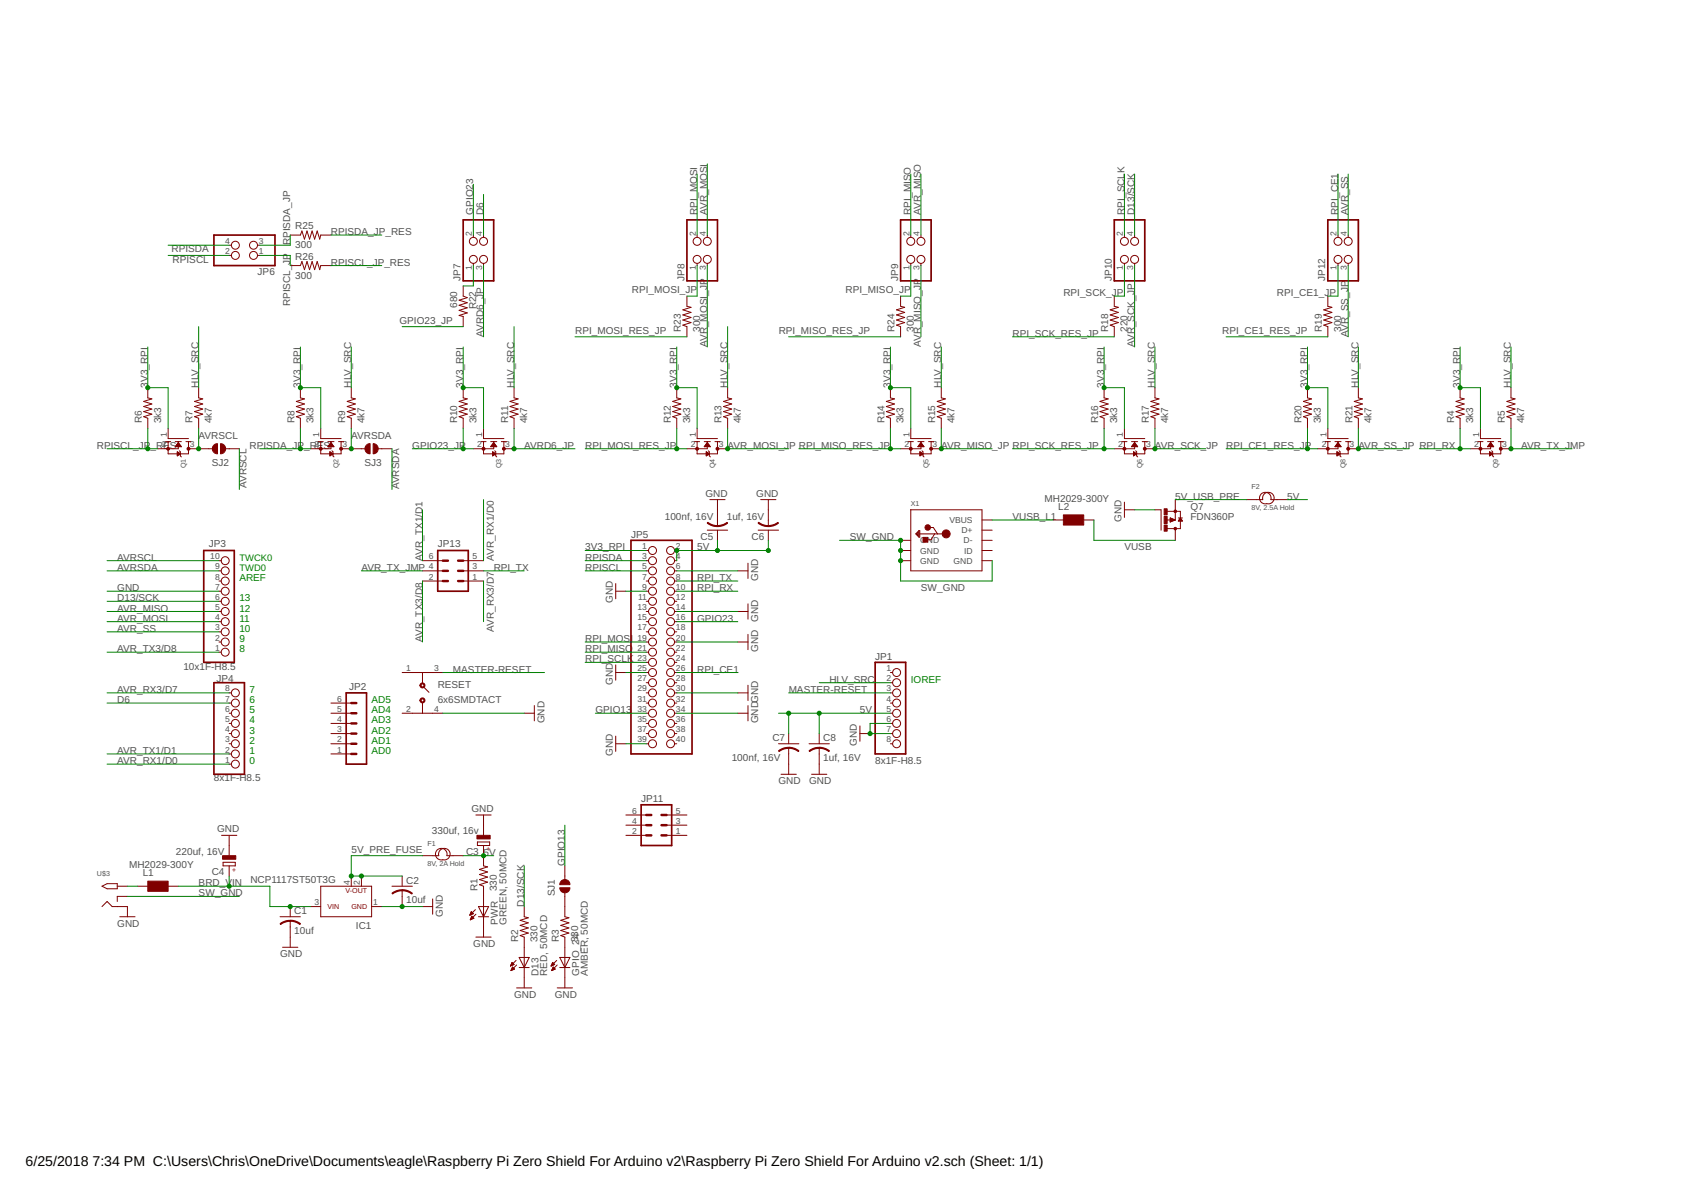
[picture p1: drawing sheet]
<svg xmlns="http://www.w3.org/2000/svg" width="420mm" height="297mm" viewBox="0 0 420 297" stroke-linecap="round" stroke-linejoin="round" font-family="sans-serif">
<g fill="none" stroke="#800000" stroke-width=".42">
<path d="M53.4 58.7h15.2v7.6h-15.2zM115.6 54.9h7.7v15.2h-7.7zM171.5 54.9h7.6v15.2h-7.6zM224.8 54.9h7.7v15.2h-7.7zM278.2 54.9h7.6v15.2h-7.6zM331.5 54.9h7.6v15.2h-7.6zM50.9 137.4h7.6v27.9h-7.6zM109.3 137.4h7.6v10.2h-7.6zM157.5 134.9h15.3v53.3h-15.3zM53.4 170.4h7.6v22.9h-7.6zM86.4 173h5.1v17.7h-5.1zM218.5 165.3h7.6v22.9h-7.6z"/>
<path d="M160.1 200.9h7.6v10.2h-7.6z"/>
</g>
<g fill="none" stroke="#800000" stroke-width=".25">
<path d="M72.5 58.7h2.5l.4-1 .6 2 .6-2 .7 2 .6-2 .6 2 .7-2 .6 2 .3-1h2.5M118.2 58.7v.5M120.7 58.7v.5M174 58.7v.5M176.6 58.7v.5M227.4 58.7v.5M229.9 58.7v.5M280.7 58.7v.5M283.3 58.7v.5M334 58.7v.5M336.6 58.7v.5M57.2 63.8h.6"/>
<path d="M57.2 61.2h.6M64.3 63.8h.5M64.3 61.2h.5M72.5 66.3h2.5l.4-1 .6 2 .6-2 .7 2 .6-2 .6 2 .7-2 .6 2 .3-1h2.5M115.6 71.4v2.5l1 .4-2 .6 2 .7-2 .6 2 .6-2 .7 2 .6-2 .6 1 .3v2.5M118.2 65.7v.6M120.7 65.7v.6M171.5 73.9v2.6l1 .2-2 .6 2 .7-2 .6 2 .6-2 .7 2 .6-2 .7 1 .3v2.6M174 65.7v.6M176.6 65.7v.6M224.8 73.9v2.6l1 .2-2 .6 2 .7-2 .6 2 .6-2 .7 2 .6-2 .7 1 .3v2.6M227.4 65.7v.6"/>
<path d="M229.9 65.7v.6M278.2 73.9v2.6l1 .2-2 .6 2 .7-2 .6 2 .6-2 .7 2 .6-2 .7 1 .3v2.6M280.7 65.7v.6M283.3 65.7v.6M331.5 73.9v2.6l1 .2-2 .6 2 .7-2 .6 2 .6-2 .7 2 .6-2 .7 1 .3v2.6M334 65.7v.6M336.6 65.7v.6M36.9 96.8v2.5l1 .3-2 .6 2 .6-2 .7 2 .6-2 .6 2 .7-2 .6 1 .4v2.5M49.6 96.8v2.5l1 .3-2 .6 2 .6-2 .7 2 .6-2 .6 2 .7-2 .6 1 .4v2.5M75 96.8v2.5l1 .3-2 .6 2 .6-2 .7 2 .6-2 .6 2 .7-2 .6 1 .4v2.5M87.7 96.8v2.5l1 .3-2 .6 2 .6-2 .7 2 .6-2 .6 2 .7-2 .6 1 .4v2.5M115.6 96.8v2.5l1 .3-2 .6 2 .6-2 .7 2 .6-2 .6 2 .7-2 .6 1 .4v2.5"/>
<path d="M128.3 96.8v2.5l1 .3-2 .6 2 .6-2 .7 2 .6-2 .6 2 .7-2 .6 1 .4v2.5M169 96.8v2.5l1 .3-2.1 .6 2.1 .6-2.1 .7 2.1 .6-2.1 .6 2.1 .7-2.1 .6 1.1 .4v2.5M181.7 96.8v2.5l1 .3-2.1 .6 2.1 .6-2.1 .7 2.1 .6-2.1 .6 2.1 .7-2.1 .6 1.1 .4v2.5M222.3 96.8v2.5l1 .3-2 .6 2 .6-2 .7 2 .6-2 .6 2 .7-2 .6 1 .4v2.5M235 96.8v2.5l1 .3-2 .6 2 .6-2 .7 2 .6-2 .6 2 .7-2 .6 1 .4v2.5M275.6 96.8v2.5l1 .3-2 .6 2 .6-2 .7 2 .6-2 .6 2 .7-2 .6 1 .4v2.5M288.3 96.8v2.5l1 .3-2 .6 2 .6-2 .7 2 .6-2 .6 2 .7-2 .6 1 .4v2.5M326.4 96.8v2.5l1 .3-2 .6 2 .6-2 .7 2 .6-2 .6 2 .7-2 .6 1 .4v2.5M339.1 96.8v2.5l1 .3-2 .6 2 .6-2 .7 2 .6-2 .6 2 .7-2 .6 1 .4v2.5M364.5 96.8v2.5l1 .3-2 .6 2 .6-2 .7 2 .6-2 .6 2 .7-2 .6 1 .4v2.5M377.2 96.8v2.5l1 .3-2 .6 2 .6-2 .7 2 .6-2 .6 2 .7-2 .6 1 .4v2.5M41.3 110.2h1.3"/>
<path d="M42 106.9v2.6h5.1M42 110.2v3.1h5.1v-3.1M43.8 110.2h1.5M43.8 111.5h1.5M43.9 111.3h1.2M44 111.2h1.1M44 111.1h1M44.2 111h.7M44.2 110.8h.6M44.3 112.8l.7 .5-.7 .5M44.3 112.8v1M44.3 113.7h.1"/>
<path d="M44.3 113.6h.2M44.3 113.5h.4M44.3 113.4h.6M44.3 113.2h.5M44.3 113h.3M44.3 112.9h.2M44.3 112.8h.1M44.3 110.7h.4M44.4 110.6h.2M44.5 110.2v1.8h-5.1M44.5 110.5l.8 1h-1.5zM44.5 110.5h.1"/>
<path d="M44.8 112.5l.2 .3v1l.3 .2M46.4 110.2h1.3M47.1 112h5.9M56.3 112h3.5M79.4 110.2h1.3M80.1 106.9v2.6h5.1M80.1 110.2v3.1h5.1v-3.1M81.9 110.2h1.5M81.9 111.5h1.4M82 111.3h1.2M82.1 111.2h1.1M82.1 111.1h1"/>
<path d="M82.2 111h.8M82.3 110.8h.6M82.4 113.7h.1M82.4 113.6h.2M82.4 113.5h.4M82.4 113.4h.6M82.4 113.2h.5M82.4 113h.3M82.4 112.9h.1M82.4 112.8h.1M82.4 112.8l.7 .5-.7 .5M82.4 112.8v1"/>
<path d="M82.4 110.7h.4M82.5 110.6h.2M82.6 110.5h.1M82.6 110.2v1.8h-5.1M82.6 110.5l.8 1h-1.5zM82.9 112.5l.2 .3v1l.3 .2M84.5 110.2h1.3M85.2 112h5.9M94.4 112h3.5M120.1 110.2h1.2M120.7 106.9v2.6h5.1M120.7 110.2v3.1h5.1v-3.1"/>
<path d="M122.5 110.2h1.5M122.5 111.5h1.5M122.6 111.3h1.3M122.7 111.2h1.1M122.8 111.1h.9M122.9 111h.7M123 110.8h.5M123 113.7h.1M123 113.6h.2M123 113.5h.4M123 113.4h.6M123 113.2h.5"/>
<path d="M123 113h.4M123 112.9h.2M123 112.8h.1M123 112.8l.8 .5-.8 .5M123 112.8v1M123.1 110.7h.3M123.1 110.6h.2M123.2 110.5h.1M123.3 110.2v1.8h-5.1M123.3 110.5l.7 1h-1.5zM123.5 112.5l.3 .3v1l.2 .2M125.2 110.2h1.2"/>
<path d="M125.8 112h2.5M173.4 110.2h1.3M174 106.9v2.6h5.1M174 110.2v3.1h5.1v-3.1M175.8 110.2h1.5M175.9 111.5h1.4M175.9 111.3h1.3M176 111.2h1.1M176.1 111.1h.9M176.2 111h.8M176.3 110.8h.5M176.3 113.7h.1"/>
<path d="M176.3 113.6h.3M176.3 113.5h.4M176.3 113.4h.6M176.3 113.2h.6M176.3 113h.4M176.3 112.9h.2M176.3 112.8h.1M176.3 112.8l.8 .5-.8 .5M176.3 112.8v1M176.4 110.7h.4M176.5 110.6h.2M176.6 110.2v1.8h-5.1"/>
<path d="M176.6 110.5l.7 1h-1.5zM176.6 110.5h.1M176.8 112.5l.3 .3v1l.2 .2M178.5 110.2h1.2M179.1 112h2.6M226.7 110.2h1.3M227.4 106.9v2.6h5.1M227.4 110.2v3.1h5.1v-3.1M229.2 110.2h1.5M229.2 111.5h1.4M229.3 111.3h1.2M229.4 111.2h1.1"/>
<path d="M229.4 111.1h1M229.5 111h.8M229.6 110.8h.6M229.7 113.7h.1M229.7 113.6h.2M229.7 113.5h.4M229.7 113.4h.6M229.7 113.2h.5M229.7 113h.3M229.7 112.9h.2M229.7 112.8h.1M229.7 112.8l.7 .5-.7 .5"/>
<path d="M229.7 112.8v1M229.7 110.7h.4M229.8 110.6h.2M229.9 110.2v1.8h-5.1M229.9 110.5l.8 1h-1.5zM229.9 110.5h.1M230.2 112.5l.2 .3v1l.3 .2M231.8 110.2h1.3M232.5 112h2.5M280.1 110.2h1.2M280.7 106.9v2.6h5.1M280.7 110.2v3.1h5.1v-3.1"/>
<path d="M282.5 110.2h1.5M282.5 111.5h1.5M282.6 111.3h1.3M282.7 111.2h1.1M282.8 111.1h.9M282.9 111h.7M283 110.8h.5M283 113.7h.1M283 113.6h.2M283 113.5h.4M283 113.4h.6M283 113.2h.5"/>
<path d="M283 113h.4M283 112.9h.2M283 112.8h.1M283 112.8l.8 .5-.8 .5M283 112.8v1M283.1 110.7h.3M283.1 110.6h.2M283.2 110.5h.1M283.3 110.2v1.8h-5.1M283.3 110.5l.7 1h-1.5zM283.5 112.5l.3 .3v1l.2 .2M285.2 110.2h1.2"/>
<path d="M285.8 112h2.5M330.9 110.2h1.2M331.5 106.9v2.6h5.1M331.5 110.2v3.1h5.1v-3.1M333.3 110.2h1.5M333.3 111.5h1.5M333.4 111.3h1.3M333.5 111.2h1.1M333.6 111.1h.9M333.7 111h.7M333.8 110.8h.5M333.8 113.7h.1"/>
<path d="M333.8 113.6h.2M333.8 113.5h.4M333.8 113.4h.6M333.8 113.2h.5M333.8 113h.4M333.8 112.9h.2M333.8 112.8h.1M333.8 112.8l.7 .5-.7 .5M333.8 112.8v1M333.8 110.7h.4M333.9 110.6h.2M334 110.2v1.8h-5"/>
<path d="M334 110.5l.8 1h-1.5zM334 110.5h.1M334.3 112.5l.2 .3v1l.3 .2M335.9 110.2h1.3M336.6 112h2.5M369 110.2h1.2M369.6 106.9v2.6h5.1M369.6 110.2v3.1h5.1v-3.1M371.4 110.2h1.5M371.4 111.5h1.5M371.5 111.3h1.3M371.6 111.2h1.1"/>
<path d="M371.7 111.1h.9M371.8 111h.7M371.9 110.8h.5M371.9 113.7h.1M371.9 113.6h.2M371.9 113.5h.4M371.9 113.4h.6M371.9 113.2h.5M371.9 113h.4M371.9 112.9h.2M371.9 112.8h.1M371.9 112.8l.7 .5-.7 .5"/>
<path d="M371.9 112.8v1M371.9 110.7h.4M372 110.6h.2M372.1 110.2v1.8h-5M372.1 110.5l.8 1h-1.5zM372.1 110.5h.1M372.4 112.5l.2 .3v1l.3 .2M374 110.2h1.3M374.7 112h2.5M54.7 140h.5M105.5 140h5.1M115.6 140h5.1"/>
<path d="M161.3 140h.6M161.3 137.4h.6M168.4 140h.6M168.4 137.4h.6M176.6 132.3h5.1M177.2 124.7h3.8M179.1 124.7v6.6M179.1 132.3v2.6M189.3 132.3h5.1M189.9 124.7h3.8M191.8 124.7v6.6M191.8 132.3v2.6"/>
<path d="M224.8 140h2.6M224.8 137.4h2.6M224.8 134.9h2.6M227.3 127.3h17.9v15.2h-17.8v-15.2M228.8 133.3l.4-.4v.8l-.2-.4M229.4 132.5h.2v1.6h-.2l-.8-.8zM229.4 132.5v1.4M229.6 133.3h6.6M232 131.7h1l1.1 1.6M233.3 133.3l-.8 1.4h-1.2M245.2 140h2.5M245.2 137.4h2.5"/>
<path d="M245.2 132.3h2.5M245.2 134.9h2.5M245.2 129.8h2.5M262.9 129.8h2.6M270.6 129.8h2.5M280.7 127.3h2.6M280.7 125.3v3.9M288.3 127.3h1.6v5M291.3 129.8h2.1M291.4 127.6h3.3v1.7M292.1 129.3l1.3 .5-1.3 .5zM292.1 130.3h.1"/>
<path d="M292.1 130.2h.4M292.1 130h.7M292.1 129.9h1M292.1 129.7h1M292.1 129.6h.7M292.1 129.4h.4M292.1 129.3h.1M293.4 124.7v5.1M293.4 132v2.9M294.2 129.3h1M294.2 129.9h.9M294.3 129.8h.7"/>
<path d="M294.4 129.7h.5M294.5 129.6h.4M294.6 129.4h.2M294.6 129.3h.1M294.7 129.9v2.1h-3.3M294.7 129.3l.5 .7h-1zM311.2 124.7h4a1.46 1.46 0 0 1 1.3-1.8 1.46 1.46 0 0 1 1.6 1.6 1.46 1.46 0 0 1-1.8 1.2 1.45 1.45 0 0 1-1.9-1.2 1.45 1.45 0 0 1 1.6-1.6 1.45 1.45 0 0 1 1.3 1.8h4M54.7 157.7h.5M54.7 155.2h.5M54.7 152.6h.5M54.7 150.1h.5M54.7 147.6h.5"/>
<path d="M54.7 145h.5M54.7 142.5h.5M105.5 145h5.1M105.5 142.5h5.1M115.6 145h5.1M115.6 142.5h5.1M153.7 147.6h2.6M153.7 145.7v3.8M161.3 157.7h.6M161.3 155.2h.6M161.3 152.6h.6M161.3 150.1h.6"/>
<path d="M161.3 147.6h.6M161.3 145h.6M161.3 142.5h.6M168.4 157.7h.6M168.4 155.2h.6M168.4 152.6h.6M168.4 150.1h.6M168.4 147.6h.6M168.4 145h.6M168.4 142.5h.6M184.2 152.6h2.5M184.2 142.5h2.5"/>
<path d="M186.7 140.6v3.8M186.7 150.7v3.8M186.7 158.3v3.9M54.7 162.8h.5M54.7 160.3h.5M57.2 178h.6M57.2 175.5h.6M57.2 173h.6M82.6 178h5.1M82.6 175.5h5.1M100.4 178h10.2M100.4 167.9h10.2"/>
<path d="M105.5 167.9v2.5M105.5 175.5v2.5M105.8 171.6l1.3 1.2M130.9 178h2.5M133.4 176.1v3.8M153.7 167.9h2.6M153.7 166v3.8M161.3 178h.6M161.3 175.5h.6M161.3 173h.6M161.3 162.8h.6M161.3 160.3h.6"/>
<path d="M161.3 167.9h.6M161.3 170.4h.6M161.3 165.3h.6M168.4 178h.6M168.4 175.5h.6M168.4 173h.6M168.4 162.8h.6M168.4 160.3h.6M168.4 167.9h.6M168.4 170.4h.6M168.4 165.3h.6M184.2 178h2.5"/>
<path d="M184.2 173h2.5M184.2 160.3h2.5M186.7 171v3.9M186.7 176.1v3.8M222.3 178h.5M222.3 175.5h.5M222.3 173h.5M222.3 167.9h.5M222.3 170.4h.5M57.2 190.7h.6M57.2 188.2h.6M57.2 185.7h.6"/>
<path d="M57.2 183.1h.6M57.2 180.6h.6M82.6 188.2h5.1M82.6 185.7h5.1M82.6 183.1h5.1M82.6 180.6h5.1M153.7 185.7h2.6M153.7 183.7v3.9M161.3 185.7h.6M161.3 183.1h.6M161.3 180.6h.6M168.4 185.7h.6"/>
<path d="M168.4 183.1h.6M168.4 180.6h.6M194.4 185.7h5M195 193.3h3.8M196.9 183.1v2.6M196.9 186.7v6.6M202 185.7h5.1M202.6 193.3h3.8M204.5 183.1v2.6M204.5 186.7v6.6M214.7 183.1h2.5M214.7 181.2v3.8"/>
<path d="M222.3 185.7h.5M222.3 183.1h.5M222.3 180.6h.5M55.3 208.5h3.8M55.7 215.2h3v.9h-3zM57.2 208.5v5.1M57.2 216.1v2.6M87.7 218.7v2.5M90.2 218.7v2.5M100.4 218.7v2.5M105.5 213.6h4a1.45 1.45 0 0 1 1.3-1.8 1.45 1.45 0 0 1 1.6 1.5 1.45 1.45 0 0 1-1.8 1.3 1.46 1.46 0 0 1-1.9-1.3 1.46 1.46 0 0 1 1.6-1.5 1.46 1.46 0 0 1 1.3 1.8h4M118.8 203.4h3.8"/>
<path d="M119.2 210.2h3v.9h-3zM120.7 203.4v5.1M120.7 211.1v5l1 .3-2 .6 2 .7-2 .6 2 .6-2 .7 2 .6-2 .6 1 .4v12.7M141 216.1v3.5M156.3 208.5h5M156.3 206h5M156.3 203.4h5M166.4 208.5h5.1M166.4 206h5.1M166.4 203.4h5.1M25.5 221.2l1.2-.6h2.6v1.2h-2.6zM25.5 226.3l1.2-1.3 1.3 1.3h3.8v2.5"/>
<path d="M29.3 221.2h2.5M29.9 228.8h3.8M31.8 223.8h-2.5v1.2M34.4 221.2h2.5M42 221.2h2.5M69.9 228.8h5.1M70.5 236.5h3.9M72.5 226.3v2.5M72.5 229.8v6.7M77.5 226.3h2.6M80.1 221.2h12.7v7.6h-12.7zM92.8 226.3h2.5"/>
<path d="M97.9 221.2h5M100.4 222.2v4.1M105.5 226.3h2.5M108 224.4v3.8M117.3 228.3h.2M117.4 228.2h.4M117.4 229.6h.1M117.4 228.1h.7M117.5 228h.6M117.5 229.4h.3M117.5 227.9h.5M117.5 229.3h.5"/>
<path d="M117.6 227.7h.2M117.6 229.2h.7M117.6 227.6h.1M117.6 229.1h.6M117.7 227.6l.5 .5-.9 .4zM117.7 228.9h.3M117.7 228.8h.2M117.8 228.7h.1M117.8 228.7l-.4 .9M117.8 228.7l.5 .5-.9 .4M118.7 227.1l-1.4 1.4M118.8 228.2l-1.4 1.4"/>
<path d="M118.8 233.9h3.8M119.4 226.3h2.6l-1.3 2.5zM119.4 228.8h2.6M128.8 239.7l-1.4 1.4M129.6 239h2.5l-1.2 2.5zM130.9 226.3v2.5l1 .3-2 .6 2 .7-2 .6 2 .6-2 .7 2 .6-2 .6 1 .4v12.7M139 239.7l-1.4 1.4M139.7 239h2.6l-1.3 2.5zM141 222.9v5.9l1 .3-2 .6 2 .7-2 .6 2 .6-2 .7 2 .6-2 .6 1 .4v12.7M127.4 241.1h.1M127.5 241h.2M127.6 240.9h.4"/>
<path d="M127.6 240.8h.7M127.6 242.2h.1M127.6 242.1h.4M127.7 240.6h.5M127.7 240.5h.4M127.7 242h.6M127.7 240.4h.3M127.7 241.9h.7M127.8 240.3h.1M127.8 241.7h.5M127.8 240.2l.5 .5-.9 .4zM127.8 241.6h.4"/>
<path d="M127.9 241.5h.1M128 241.4l.5 .5-.9 .4zM129 240.9l-1.4 1.4M129 246.6h3.8M129.6 241.5h2.5M137.6 241.1h.1M137.6 241h.3M137.7 240.9h.5M137.8 240.8h.7M137.8 242.2h.1M137.8 242.1h.4M137.8 240.6h.6"/>
<path d="M137.9 240.5h.3M137.9 242h.6M137.9 240.4h.2M137.9 241.9h.7M138 240.3h.1M138 241.7h.4M138 240.2l.5 .5-.9 .4zM138 241.6h.3M138.1 241.5h.1M138.1 241.4l.5 .5-.9 .4zM139.1 246.6h3.8M139.1 240.9l-1.4 1.4"/>
<path d="M139.7 241.5h2.6"/>
<circle cx="58.8" cy="61.2" r=".99"/>
<circle cx="58.8" cy="63.8" r=".99"/>
<circle cx="63.3" cy="61.2" r=".99"/>
<circle cx="63.3" cy="63.8" r=".99"/>
<circle cx="118.2" cy="60.2" r=".99"/>
<circle cx="118.2" cy="64.7" r=".99"/>
<circle cx="120.7" cy="64.7" r=".99"/>
<circle cx="120.7" cy="60.2" r=".99"/>
<circle cx="174" cy="60.2" r=".99"/>
<circle cx="174" cy="64.7" r=".99"/>
<circle cx="176.6" cy="64.7" r=".99"/>
<circle cx="176.6" cy="60.2" r=".99"/>
<circle cx="227.4" cy="60.2" r=".99"/>
<circle cx="227.4" cy="64.7" r=".99"/>
<circle cx="229.9" cy="64.7" r=".99"/>
<circle cx="229.9" cy="60.2" r=".99"/>
<circle cx="280.7" cy="64.7" r=".99"/>
<circle cx="280.7" cy="60.2" r=".99"/>
<circle cx="283.3" cy="64.7" r=".99"/>
<circle cx="283.3" cy="60.2" r=".99"/>
<circle cx="334" cy="64.7" r=".99"/>
<circle cx="334" cy="60.2" r=".99"/>
<circle cx="336.6" cy="60.2" r=".99"/>
<circle cx="336.6" cy="64.7" r=".99"/>
<circle cx="56.2" cy="140" r=".99"/>
<circle cx="162.9" cy="140" r=".99"/>
<circle cx="162.9" cy="137.4" r=".99"/>
<circle cx="167.4" cy="137.4" r=".99"/>
<circle cx="167.4" cy="140" r=".99"/>
<circle cx="56.2" cy="152.6" r=".99"/>
<circle cx="56.2" cy="155.2" r=".99"/>
<circle cx="56.2" cy="157.7" r=".99"/>
<circle cx="56.2" cy="147.6" r=".99"/>
<circle cx="56.2" cy="145" r=".99"/>
<circle cx="56.2" cy="150.1" r=".99"/>
<circle cx="56.2" cy="142.5" r=".99"/>
<circle cx="162.9" cy="147.6" r=".99"/>
<circle cx="162.9" cy="150.1" r=".99"/>
<circle cx="162.9" cy="145" r=".99"/>
<circle cx="162.9" cy="152.6" r=".99"/>
<circle cx="162.9" cy="142.5" r=".99"/>
<circle cx="162.9" cy="157.7" r=".99"/>
<circle cx="162.9" cy="155.2" r=".99"/>
<circle cx="167.4" cy="152.6" r=".99"/>
<circle cx="167.4" cy="147.6" r=".99"/>
<circle cx="167.4" cy="150.1" r=".99"/>
<circle cx="167.4" cy="157.7" r=".99"/>
<circle cx="167.4" cy="142.5" r=".99"/>
<circle cx="167.4" cy="145" r=".99"/>
<circle cx="167.4" cy="155.2" r=".99"/>
<circle cx="56.2" cy="162.8" r=".99"/>
<circle cx="56.2" cy="160.3" r=".99"/>
<circle cx="58.8" cy="173" r=".99"/>
<circle cx="58.8" cy="178" r=".99"/>
<circle cx="58.8" cy="175.5" r=".99"/>
<circle cx="162.9" cy="165.3" r=".99"/>
<circle cx="162.9" cy="167.9" r=".99"/>
<circle cx="162.9" cy="170.4" r=".99"/>
<circle cx="162.9" cy="162.8" r=".99"/>
<circle cx="162.9" cy="160.3" r=".99"/>
<circle cx="162.9" cy="173" r=".99"/>
<circle cx="162.9" cy="178" r=".99"/>
<circle cx="162.9" cy="175.5" r=".99"/>
<circle cx="167.4" cy="170.4" r=".99"/>
<circle cx="167.4" cy="162.8" r=".99"/>
<circle cx="167.4" cy="165.3" r=".99"/>
<circle cx="167.4" cy="160.3" r=".99"/>
<circle cx="167.4" cy="167.9" r=".99"/>
<circle cx="167.4" cy="173" r=".99"/>
<circle cx="167.4" cy="178" r=".99"/>
<circle cx="167.4" cy="175.5" r=".99"/>
<circle cx="223.8" cy="167.9" r=".99"/>
<circle cx="223.8" cy="170.4" r=".99"/>
<circle cx="223.8" cy="173" r=".99"/>
<circle cx="223.8" cy="178" r=".99"/>
<circle cx="223.8" cy="175.5" r=".99"/>
<circle cx="58.8" cy="190.7" r=".99"/>
<circle cx="58.8" cy="183.1" r=".99"/>
<circle cx="58.8" cy="188.2" r=".99"/>
<circle cx="58.8" cy="185.7" r=".99"/>
<circle cx="58.8" cy="180.6" r=".99"/>
<circle cx="162.9" cy="183.1" r=".99"/>
<circle cx="162.9" cy="185.7" r=".99"/>
<circle cx="162.9" cy="180.6" r=".99"/>
<circle cx="167.4" cy="183.1" r=".99"/>
<circle cx="167.4" cy="185.7" r=".99"/>
<circle cx="167.4" cy="180.6" r=".99"/>
<circle cx="223.8" cy="180.6" r=".99"/>
<circle cx="223.8" cy="183.1" r=".99"/>
<circle cx="223.8" cy="185.7" r=".99"/>
</g>
<g fill="none" stroke="#800000" stroke-width=".61">
<path d="M110.6 140h1.2M114.4 140h1.2M110.6 142.5h1.2M110.6 145h1.2M114.4 142.5h1.2M114.4 145h1.2M87.7 178h1.3M87.7 175.5h1.3M87.7 183.1h1.3M87.7 185.7h1.3M87.7 188.2h1.3M87.7 180.6h1.3"/>
<path d="M161.3 203.4h1.3M161.3 206h1.3M161.3 208.5h1.3M165.1 203.4h1.3M165.1 206h1.3M165.1 208.5h1.3"/>
</g>
<g fill="#800000" stroke="#800000" stroke-width=".25">
<path d="M105 174.4a.62 .62 0 0 1 1 .1 .62 .62 0 0 1-.4 .9 .62 .62 0 0 1-.8-.6h.3a.38 .38 0 0 1 .5-.3 .38 .38 0 0 1 .1 .6 .38 .38 0 0 1-.6-.1l-.3-.2z" fill-rule="evenodd"/>
<path d="M105 170.6a.62 .62 0 0 1 1 .2 .62 .62 0 0 1-.4 .9 .62 .62 0 0 1-.8-.6h.3a.38 .38 0 0 1 .5-.3 .38 .38 0 0 1 .1 .6 .38 .38 0 0 1-.6-.2l-.3-.1z" fill-rule="evenodd"/>
<path d="M72.5 229.7l1.3 .2 1.2 .7-.1 .2-.9-.5-1.5-.3z" fill-rule="evenodd"/>
<path d="M69.9 230.6l1.2-.7 1.4-.2v.3l-1.1 .1-1.3 .7z" fill-rule="evenodd"/>
<path d="M100.4 222.1l1.3 .2 1.3 .7-.2 .2-1.4-.7-1-.2z" fill-rule="evenodd"/>
<path d="M97.9 222.9l1.1-.6 1.4-.2v.3l-1 .1-1.4 .7z" fill-rule="evenodd"/>
<path d="M140.2 219.9a1.27 1.27 0 0 1 1.3-.3 1.27 1.27 0 0 1 .8 1.2h-2.6z" fill-rule="evenodd"/>
<path d="M139.7 221.6h2.6a1.27 1.27 0 0 1-1.3 1.3 1.27 1.27 0 0 1-1.3-1.3z" fill-rule="evenodd"/>
<path d="M176.7 130.4l1.4 .7 1 .1v.2l-1.9-.4-.6-.4z" fill-rule="evenodd"/>
<path d="M179.1 131.2l1.5-.3 .9-.5 .2 .2-1.2 .6-1.4 .2z" fill-rule="evenodd"/>
<path d="M189.4 130.4l.9 .5 1.5 .3v.2l-1.9-.4-.6-.4z" fill-rule="evenodd"/>
<path d="M191.8 131.2l1.5-.3 .9-.5 .2 .2-1.2 .6-1.4 .2z" fill-rule="evenodd"/>
<path d="M196.9 186.5l1.3 .3 1.3 .6-.2 .2-1.4-.7-1-.1z" fill-rule="evenodd"/>
<path d="M194.4 187.4l1.2-.6 1.3-.3v.3l-1 .1-1.4 .7z" fill-rule="evenodd"/>
<path d="M204.5 186.5l1.4 .3 1.2 .6-.2 .2-1.4-.7-1-.1z" fill-rule="evenodd"/>
<path d="M202 187.4l1.2-.6 1.3-.3v.3l-1 .1-1.4 .7z" fill-rule="evenodd"/>
<path d="M53.3 111.2l1-.5v2.6a1.26 1.26 0 0 1-1.2-.8 1.26 1.26 0 0 1 .2-1.3z" fill-rule="evenodd"/>
<path d="M55.1 110.7a1.27 1.27 0 0 1 1.2 1.3 1.27 1.27 0 0 1-1.2 1.3z" fill-rule="evenodd"/>
<path d="M91.4 111.2l.5-.4 .5-.1v2.6a1.26 1.26 0 0 1-1.2-.8 1.26 1.26 0 0 1 .2-1.3z" fill-rule="evenodd"/>
<path d="M93.2 110.7a1.27 1.27 0 0 1 1.2 1.3 1.27 1.27 0 0 1-1.2 1.3z" fill-rule="evenodd"/>
<circle cx="236.2" cy="133.3" r="1"/>
<circle cx="231.6" cy="131.7" r=".7"/>
<circle cx="42" cy="112" r=".36"/>
<circle cx="47.1" cy="112" r=".36"/>
<circle cx="80.1" cy="112" r=".36"/>
<circle cx="85.2" cy="112" r=".36"/>
<circle cx="120.7" cy="112" r=".36"/>
<circle cx="125.8" cy="112" r=".36"/>
<circle cx="174" cy="112" r=".36"/>
<circle cx="179.1" cy="112" r=".36"/>
<circle cx="227.4" cy="112" r=".36"/>
<circle cx="232.5" cy="112" r=".36"/>
<circle cx="280.7" cy="112" r=".36"/>
<circle cx="285.8" cy="112" r=".36"/>
<circle cx="293.4" cy="127.6" r=".33"/>
<circle cx="293.4" cy="131.9" r=".33"/>
<circle cx="331.5" cy="112" r=".36"/>
<circle cx="336.6" cy="112" r=".36"/>
<circle cx="369.6" cy="112" r=".36"/>
<circle cx="374.7" cy="112" r=".36"/>
</g>
<g fill="#800000" stroke="#800000" stroke-width=".25">
<path d="M230.4 134.1h1.2v1.2h-1.2z"/>
<path d="M290.6 131.1h.8v1.5h-.8z"/>
<path d="M290.6 127h.8v1.5h-.8z"/>
<path d="M290.6 128.9h.8v1.8h-.8z"/>
<path d="M119.1 208.5h3.3v.9h-3.3z"/>
<path d="M55.6 213.6h3.3v.9h-3.3z"/>
<path d="M36.9 219.9h5.1v2.6h-5.1z"/>
<path d="M265.5 128.5h5.1v2.6h-5.1z"/>
</g>
<g fill="none" stroke="#008000" stroke-width=".25">
<path d="M72.5 58.7v2.5h-7.7M82.6 58.7h12.7M118.2 46v12.7M120.7 48.5v10.2M174 43.5v15.2M176.6 40.9v17.8M227.4 43.5v15.2M229.9 43.5v15.2M280.7 43.5v15.2M283.3 43.5v15.2M334 43.5v15.2M336.6 43.5v15.2"/>
<path d="M42 63.8h15.2M42 61.2h15.2M64.8 63.8h7.7v2.5M82.6 66.3h12.7M118.2 66.3v5.1h-2.6M120.7 66.3v17.8M174 66.3v7.6h-2.5M176.6 66.3v20.3M227.4 66.3v7.6h-2.6M229.9 66.3v17.8M280.7 66.3v7.6h-2.5M283.3 66.3v20.3"/>
<path d="M334 66.3v7.6h-2.5M336.6 66.3v17.8M36.9 86.6v10.2h5.1v10.1M49.6 81.5v15.3M75 86.6v10.2h5.1v10.1M87.7 86.6v10.2M100.4 81.5h15.2M115.6 86.6v10.2h5.1v10.1M128.3 81.5v15.3M143.6 84.1h27.9M169 86.6v10.2h5v10.1M181.7 81.5v15.3"/>
<path d="M196.9 84.1h27.9M222.3 86.6v10.2h5.1v10.1M235 86.6v10.2M252.8 84.1h25.4M275.6 86.6v10.2h5.1v10.1M288.3 86.6v10.2M306.1 84.1h25.4M326.4 86.6v10.2h5.1v10.1M339.1 86.6v10.2M364.5 86.6v10.2h5.1v10.1M377.2 86.6v10.2M26.7 112h12.7"/>
<path d="M36.9 106.9v5.1M49.6 106.9v5.1M59.8 112v10.2M64.8 112h12.7M75 106.9v5.1M87.7 106.9v5.1M97.9 112v10.2M102.9 112h15.3M115.6 106.9v5.1M128.3 106.9v5.1h15.3M146.1 112h25.4M169 106.9v5.1"/>
<path d="M181.7 106.9v5.1h15.2M199.4 112h25.4M222.3 106.9v5.1M235 106.9v5.1h12.7M252.8 112h25.4M275.6 106.9v5.1M288.3 106.9v5.1h12.7M306.1 112h22.9M326.4 106.9v5.1M339.1 106.9v5.1h12.7M354.4 112h12.7M364.5 106.9v5.1"/>
<path d="M377.2 106.9v5.1h15.3M26.7 140h28M105.5 127.3v12.7M120.7 124.7v15.3M146.1 137.4h15.2M146.1 140h15.2M179.1 134.9v2.5M191.8 134.9v2.5h-22.8v2.6M209.6 134.9h15.2v10.1h22.9v-5M247.7 129.8h15.2M273.1 129.8v5.1h20.3M283.3 127.3h5"/>
<path d="M293.4 124.7h17.8M321.3 124.7h5.1M26.7 147.6h28M26.7 142.5h28M26.7 152.6h28M26.7 150.1h28M26.7 155.2h28M26.7 157.7h28M90.2 142.5h15.3M105.5 145v15.3M120.7 142.5h10.2M120.7 145v10.2"/>
<path d="M146.1 142.5h15.2M156.3 147.6h5M169 147.6h15.2M169 142.5h15.2M169 152.6h15.2M169 145h15.2M169 155.2h15.2M26.7 173h30.5M26.7 162.8h28M26.7 175.5h30.5M110.6 178h20.3M110.6 167.9h25.3"/>
<path d="M146.1 160.3h15.2M146.1 162.8h15.2M146.1 165.3h15.2M148.6 178h12.7M156.3 167.9h5M169 178h15.2M169 160.3h15.2M169 173h15.2M169 167.9h15.2M194.4 178h27.9M196.9 173h25.4M196.9 178v5.1"/>
<path d="M204.5 178v5.1M204.5 170.4h17.8M26.7 190.7h30.5M26.7 188.2h30.5M156.3 185.7h5M222.3 180.6h-5.1v2.5h5.1M57.2 218.7v2.5M105.5 213.6h-17.8v5.1h12.7M115.6 213.6h7.7M130.9 216.1v10.2M141 206v10.1M31.8 223.8h28"/>
<path d="M31.8 221.2h2.6M44.5 221.2h22.9v5.1h10.1M95.3 226.3h10.2"/>
</g>
<g fill="#008000" stroke="#008000" stroke-width=".25">
<circle cx="217.2" cy="183.1" r=".51"/>
<circle cx="100.4" cy="226.3" r=".51"/>
<circle cx="196.9" cy="178" r=".51"/>
<circle cx="204.5" cy="178" r=".51"/>
<circle cx="169" cy="137.4" r=".51"/>
<circle cx="179.1" cy="137.4" r=".51"/>
<circle cx="191.8" cy="137.4" r=".51"/>
<circle cx="120.7" cy="213.6" r=".51"/>
<circle cx="224.8" cy="134.9" r=".51"/>
<circle cx="224.8" cy="137.4" r=".51"/>
<circle cx="224.8" cy="140" r=".51"/>
<circle cx="72.5" cy="226.3" r=".51"/>
<circle cx="57.2" cy="221.2" r=".51"/>
<circle cx="90.2" cy="218.7" r=".51"/>
<circle cx="87.7" cy="218.7" r=".51"/>
<circle cx="364.5" cy="112" r=".51"/>
<circle cx="36.9" cy="96.8" r=".51"/>
<circle cx="75" cy="96.8" r=".51"/>
<circle cx="115.6" cy="96.8" r=".51"/>
<circle cx="169" cy="96.8" r=".51"/>
<circle cx="222.3" cy="96.8" r=".51"/>
<circle cx="275.6" cy="96.8" r=".51"/>
<circle cx="326.4" cy="96.8" r=".51"/>
<circle cx="364.5" cy="96.8" r=".51"/>
<circle cx="87.7" cy="112" r=".51"/>
<circle cx="115.6" cy="112" r=".51"/>
<circle cx="169" cy="112" r=".51"/>
<circle cx="222.3" cy="112" r=".51"/>
<circle cx="275.6" cy="112" r=".51"/>
<circle cx="49.6" cy="112" r=".51"/>
<circle cx="128.3" cy="112" r=".51"/>
<circle cx="181.7" cy="112" r=".51"/>
<circle cx="235" cy="112" r=".51"/>
<circle cx="288.3" cy="112" r=".51"/>
<circle cx="36.9" cy="112" r=".51"/>
<circle cx="75" cy="112" r=".51"/>
<circle cx="326.4" cy="112" r=".51"/>
<circle cx="339.1" cy="112" r=".51"/>
<circle cx="377.2" cy="112" r=".51"/>
</g>
<g font-size="3.5">
<text x="6.4" y="291">6/25/2018</text>
<text x="23.1" y="291">7:34 PM C:\Users\Chris\OneDrive\Documents\eagle\Raspberry Pi Zero Shield For Arduino v2\Raspberry Pi Zero Shield For Arduino v2.sch (Sheet: 1/1)</text>
</g>
<g font-size="2.5" fill="#505050">
<text x="118.2" y="53.6" transform="rotate(-90 118.2 53.6)">GPIO23</text>
<text x="120.7" y="53.6" transform="rotate(-90 120.7 53.6)">D6</text>
<text x="174" y="53.6" transform="rotate(-90 174 53.6)">RPI_MOSI</text>
<text x="176.6" y="53.6" transform="rotate(-90 176.6 53.6)">AVR_MOSI</text>
<text x="227.4" y="53.6" transform="rotate(-90 227.4 53.6)">RPI_MISO</text>
<text x="229.9" y="53.6" transform="rotate(-90 229.9 53.6)">AVR_MISO</text>
<text x="280.7" y="53.6" transform="rotate(-90 280.7 53.6)">RPI_SCLK</text>
<text x="283.2" y="53.6" transform="rotate(-90 283.2 53.6)">D13/SCK</text>
<text x="334" y="53.6" transform="rotate(-90 334 53.6)">RPI_CE1</text>
<text x="336.6" y="53.6" transform="rotate(-90 336.6 53.6)">AVR_SS</text>
<text x="73.7" y="57.2">R25</text>
<text x="82.6" y="58.7">RPISDA_JP_RES</text>
<text x="42.8" y="63">RPISDA</text>
<text x="43.1" y="65.5">RPISCL</text>
<text x="72.5" y="61.2" transform="rotate(-90 72.5 61.2)">RPISDA_JP</text>
<text x="73.7" y="62">300</text>
<text x="73.7" y="64.8">R26</text>
<text x="64.3" y="68.7">JP6</text>
<text x="73.7" y="69.6">300</text>
<text x="82.6" y="66.3">RPISCL_JP_RES</text>
<text x="115" y="70.1" transform="rotate(-90 115 70.1)">JP7</text>
<text x="170.9" y="70.1" transform="rotate(-90 170.9 70.1)">JP8</text>
<text x="224.2" y="70.1" transform="rotate(-90 224.2 70.1)">JP9</text>
<text x="277.5" y="70.1" transform="rotate(-90 277.5 70.1)">JP10</text>
<text x="330.9" y="70.1" transform="rotate(-90 330.9 70.1)">JP12</text>
<text x="72.5" y="76.5" transform="rotate(-90 72.5 76.5)">RPISCL_JP</text>
<text x="114.1" y="76.8" transform="rotate(-90 114.1 76.8)">680</text>
<text x="118.9" y="77.2" transform="rotate(-90 118.9 77.2)">R22</text>
<text x="157.8" y="73.2">RPI_MOSI_JP</text>
<text x="211.1" y="73.2">RPI_MISO_JP</text>
<text x="265.5" y="73.9">RPI_SCK_J</text>
<text x="278.8" y="73.9">P</text>
<text x="318.8" y="73.9">RPI_CE1_J</text>
<text x="331.9" y="73.9">P</text>
<text x="99.7" y="80.8">GPIO23_JP</text>
<text x="143.6" y="83.3">RPI_MOSI_RES_JP</text>
<text x="170" y="82.8" transform="rotate(-90 170 82.8)">R23</text>
<text x="174.8" y="82.8" transform="rotate(-90 174.8 82.8)">300</text>
<text x="194.4" y="83.3">RPI_MISO_RES_JP</text>
<text x="223.3" y="82.8" transform="rotate(-90 223.3 82.8)">R24</text>
<text x="228.1" y="82.8" transform="rotate(-90 228.1 82.8)">300</text>
<text x="276.7" y="82.8" transform="rotate(-90 276.7 82.8)">R18</text>
<text x="281.5" y="82.8" transform="rotate(-90 281.5 82.8)">220</text>
<text x="305.1" y="83.3">RPI_CE1_RES_JP</text>
<text x="330" y="82.8" transform="rotate(-90 330 82.8)">R19</text>
<text x="334.8" y="82.8" transform="rotate(-90 334.8 82.8)">300</text>
<text x="120.7" y="84.1" transform="rotate(-90 120.7 84.1)">AVRD6_JP</text>
<text x="176.6" y="86.6" transform="rotate(-90 176.6 86.6)">AVR_MOSI_JP</text>
<text x="229.9" y="86.6" transform="rotate(-90 229.9 86.6)">AVR_MISO_JP</text>
<text x="252.8" y="84.1">RPI_SCK_RES_JP</text>
<text x="283.2" y="86.6" transform="rotate(-90 283.2 86.6)">AVR_SCK_JP</text>
<text x="336.6" y="84.1" transform="rotate(-90 336.6 84.1)">AVR_SS_JP</text>
<text x="36.9" y="96.8" transform="rotate(-90 36.9 96.8)">3V3_RPI</text>
<text x="49.6" y="96.8" transform="rotate(-90 49.6 96.8)">HLV_SRC</text>
<text x="75" y="96.8" transform="rotate(-90 75 96.8)">3V3_RPI</text>
<text x="87.7" y="96.8" transform="rotate(-90 87.7 96.8)">HLV_SRC</text>
<text x="115.6" y="96.8" transform="rotate(-90 115.6 96.8)">3V3_RPI</text>
<text x="128.3" y="96.8" transform="rotate(-90 128.3 96.8)">HLV_SRC</text>
<text x="169" y="96.8" transform="rotate(-90 169 96.8)">3V3_RPI</text>
<text x="181.7" y="96.8" transform="rotate(-90 181.7 96.8)">HLV_SRC</text>
<text x="222.3" y="96.8" transform="rotate(-90 222.3 96.8)">3V3_RPI</text>
<text x="235" y="96.8" transform="rotate(-90 235 96.8)">HLV_SRC</text>
<text x="275.6" y="96.8" transform="rotate(-90 275.6 96.8)">3V3_RPI</text>
<text x="288.3" y="96.8" transform="rotate(-90 288.3 96.8)">HLV_SRC</text>
<text x="326.4" y="96.8" transform="rotate(-90 326.4 96.8)">3V3_RPI</text>
<text x="339.1" y="96.8" transform="rotate(-90 339.1 96.8)">HLV_SRC</text>
<text x="364.5" y="96.8" transform="rotate(-90 364.5 96.8)">3V3_RPI</text>
<text x="377.2" y="96.8" transform="rotate(-90 377.2 96.8)">HLV_SRC</text>
<text x="35.4" y="105.7" transform="rotate(-90 35.4 105.7)">R6</text>
<text x="40.2" y="105.7" transform="rotate(-90 40.2 105.7)">3k3</text>
<text x="48.1" y="105.7" transform="rotate(-90 48.1 105.7)">R7</text>
<text x="52.9" y="105.7" transform="rotate(-90 52.9 105.7)">4k7</text>
<text x="73.5" y="105.7" transform="rotate(-90 73.5 105.7)">R8</text>
<text x="78.3" y="105.7" transform="rotate(-90 78.3 105.7)">3k3</text>
<text x="86.2" y="105.7" transform="rotate(-90 86.2 105.7)">R9</text>
<text x="91" y="105.7" transform="rotate(-90 91 105.7)">4k7</text>
<text x="114.1" y="105.7" transform="rotate(-90 114.1 105.7)">R10</text>
<text x="118.9" y="105.7" transform="rotate(-90 118.9 105.7)">3k3</text>
<text x="126.8" y="105.7" transform="rotate(-90 126.8 105.7)">R11</text>
<text x="131.6" y="105.7" transform="rotate(-90 131.6 105.7)">4k7</text>
<text x="167.5" y="105.7" transform="rotate(-90 167.5 105.7)">R12</text>
<text x="172.3" y="105.7" transform="rotate(-90 172.3 105.7)">3k3</text>
<text x="180.2" y="105.7" transform="rotate(-90 180.2 105.7)">R13</text>
<text x="185" y="105.7" transform="rotate(-90 185 105.7)">4k7</text>
<text x="220.8" y="105.7" transform="rotate(-90 220.8 105.7)">R14</text>
<text x="225.6" y="105.7" transform="rotate(-90 225.6 105.7)">3k3</text>
<text x="233.5" y="105.7" transform="rotate(-90 233.5 105.7)">R15</text>
<text x="238.3" y="105.7" transform="rotate(-90 238.3 105.7)">4k7</text>
<text x="274.1" y="105.7" transform="rotate(-90 274.1 105.7)">R16</text>
<text x="278.9" y="105.7" transform="rotate(-90 278.9 105.7)">3k3</text>
<text x="286.8" y="105.7" transform="rotate(-90 286.8 105.7)">R17</text>
<text x="291.6" y="105.7" transform="rotate(-90 291.6 105.7)">4k7</text>
<text x="324.9" y="105.7" transform="rotate(-90 324.9 105.7)">R20</text>
<text x="329.7" y="105.7" transform="rotate(-90 329.7 105.7)">3k3</text>
<text x="337.6" y="105.7" transform="rotate(-90 337.6 105.7)">R21</text>
<text x="342.4" y="105.7" transform="rotate(-90 342.4 105.7)">4k7</text>
<text x="363" y="105.7" transform="rotate(-90 363 105.7)">R4</text>
<text x="367.8" y="105.7" transform="rotate(-90 367.8 105.7)">3k3</text>
<text x="375.7" y="105.7" transform="rotate(-90 375.7 105.7)">R5</text>
<text x="380.5" y="105.7" transform="rotate(-90 380.5 105.7)">4k7</text>
<text x="24.2" y="112">RPISCL_JP</text>
<text x="37.6" y="112">_RES</text>
<text x="49.6" y="109.5">AVRSCL</text>
<text x="62.3" y="112">RPISDA_JP_RES</text>
<text x="87.7" y="109.5">AVRSDA</text>
<text x="102.9" y="112">GPIO23_JP</text>
<text x="130.9" y="112">AVRD6_JP</text>
<text x="146.1" y="112">RPI_MOSI_RES_JP</text>
<text x="181.7" y="112">AVR_MOSI_JP RPI_MISO_RES_JP</text>
<text x="235" y="112">AVR_MISO_JP RPI_SCK_RES_JP</text>
<text x="288.3" y="112">AVR_SCK_JP</text>
<text x="306.1" y="112">RPI_CE1_RES_JP</text>
<text x="339.1" y="112">AVR_SS_JP RPI_RX</text>
<text x="379.8" y="112">AVR_TX_JMP</text>
<text x="52.9" y="116.3">SJ2</text>
<text x="91" y="116.3">SJ3</text>
<text x="61.5" y="121.8" transform="rotate(-90 61.5 121.8)">AVRSCL</text>
<text x="99.6" y="122.1" transform="rotate(-90 99.6 122.1)">AVRSDA</text>
<text x="176.1" y="123.9">GND</text>
<text x="188.8" y="123.9">GND</text>
<text x="260.8" y="125.2">MH2029-300Y</text>
<text x="293.4" y="124.7">5V_USB_PRE</text>
<text x="321.3" y="124.7">5V</text>
<text x="166" y="129.9">100nf, 16V</text>
<text x="181.4" y="129.9">1uf, 16V</text>
<text x="252.8" y="129.8">VUSB_L1</text>
<text x="264.2" y="127.2">L2</text>
<text x="279.9" y="130.3" transform="rotate(-90 279.9 130.3)">GND</text>
<text x="297.2" y="129.8">FDN360P</text>
<text x="297.2" y="127.2">Q7</text>
<text x="52.1" y="136.6">JP3</text>
<text x="109.3" y="136.6">JP13</text>
<text x="146.1" y="137.4">3V3_RPI</text>
<text x="157.5" y="134.2">JP5</text>
<text x="174" y="137.4">5V</text>
<text x="174.9" y="134.7">C5</text>
<text x="187.6" y="134.7">C6</text>
<text x="212.1" y="134.9">SW_GND</text>
<text x="280.7" y="137.4">VUSB</text>
<text x="29.3" y="142.5">AVRSDA</text>
<text x="29.3" y="139.9">AVRSCL</text>
<text x="90.2" y="142.5">AVR_TX_JMP</text>
<text x="105.5" y="139.9" transform="rotate(-90 105.5 139.9)">AVR_TX1/D1</text>
<text x="123.2" y="139.9" transform="rotate(-90 123.2 139.9)">AVR_RX1/D0</text>
<text x="123.2" y="142.5">RPI_TX</text>
<text x="146.1" y="142.5">RPISCL</text>
<text x="146.1" y="139.9">RPISDA</text>
<text x="29.3" y="147.6">GND</text>
<text x="174" y="147.6">RPI_RX</text>
<text x="174" y="145">RPI_TX</text>
<text x="189.3" y="145" transform="rotate(-90 189.3 145)">GND</text>
<text x="229.9" y="147.6">SW_GND</text>
<text x="29.3" y="150.1">D13/SCK</text>
<text x="29.3" y="152.6">AVR_MISO</text>
<text x="29.3" y="155.2">AVR_MOSI</text>
<text x="153" y="150.6" transform="rotate(-90 153 150.6)">GND</text>
<text x="174" y="155.2">GPIO23</text>
<text x="189.3" y="155.2" transform="rotate(-90 189.3 155.2)">GND</text>
<text x="29.3" y="157.7">AVR_SS</text>
<text x="105.5" y="160.3" transform="rotate(-90 105.5 160.3)">AVR_TX3/D8</text>
<text x="123.2" y="157.7" transform="rotate(-90 123.2 157.7)">AVR_RX3/D7</text>
<text x="146.1" y="160.3">RPI_MOSI</text>
<text x="29.3" y="162.8">AVR_TX3/D8</text>
<text x="45.8" y="167.1">10x1F-H8.5</text>
<text x="113.1" y="167.9">MASTER-RESET</text>
<text x="146.1" y="162.8">RPI_MISO</text>
<text x="146.1" y="165.3">RPI_SCLK</text>
<text x="174" y="167.9">RPI_CE1</text>
<text x="189.3" y="162.8" transform="rotate(-90 189.3 162.8)">GND</text>
<text x="218.5" y="164.7">JP1</text>
<text x="29.3" y="173">AVR_RX3/D7</text>
<text x="54" y="170.3">JP4</text>
<text x="87.2" y="172.2">JP2</text>
<text x="109.3" y="171.7">RESET</text>
<text x="153" y="170.9" transform="rotate(-90 153 170.9)">GND</text>
<text x="196.9" y="173">MASTER-RESET</text>
<text x="207.1" y="170.4">HLV_SRC</text>
<text x="29.3" y="175.5">D6</text>
<text x="109.3" y="175.5">6x6SMDTACT</text>
<text x="148.6" y="178">GPIO13</text>
<text x="214.7" y="178">5V</text>
<text x="135.9" y="180.6" transform="rotate(-90 135.9 180.6)">GND</text>
<text x="189.3" y="180.6" transform="rotate(-90 189.3 180.6)">GNDGND</text>
<text x="192.8" y="185">C7</text>
<text x="205.5" y="185">C8</text>
<text x="29.3" y="190.7">AVR_RX1/D0</text>
<text x="29.3" y="188.2">AVR_TX1/D1</text>
<text x="153" y="188.7" transform="rotate(-90 153 188.7)">GND</text>
<text x="182.7" y="189.8">100nf, 16V</text>
<text x="205.5" y="189.8">1uf, 16V</text>
<text x="213.9" y="186.1" transform="rotate(-90 213.9 186.1)">GND</text>
<text x="218.5" y="190.7">8x1F-H8.5</text>
<text x="53.4" y="195.1">8x1F-H8.5</text>
<text x="194.4" y="195.8">GND</text>
<text x="202" y="195.8">GND</text>
<text x="117.7" y="202.7">GND</text>
<text x="160.1" y="200.1">JP11</text>
<text x="54.2" y="207.7">GND</text>
<text x="107.8" y="208.2">330uf, 16v</text>
<text x="43.9" y="213.3">220uf, 16V</text>
<text x="87.8" y="212.8">5V_PRE_FUSE</text>
<text x="116.4" y="213.3">C3</text>
<text x="120.7" y="213.6">5V</text>
<text x="32.2" y="216.6">MH2029-300Y</text>
<text x="35.6" y="218.7">L1</text>
<text x="49.6" y="221.2">BRD_V</text>
<text x="52.9" y="218.4">C4</text>
<text x="57.9" y="221.2">IN</text>
<text x="62.5" y="220.4">NCP1117ST50T3G</text>
<text x="101.4" y="220.6">C2</text>
<text x="141" y="216.1" transform="rotate(-90 141 216.1)">GPIO13</text>
<text x="49.6" y="223.7">SW_GND</text>
<text x="101.4" y="225.4">10uf</text>
<text x="119.2" y="222.5" transform="rotate(-90 119.2 222.5)">R1</text>
<text x="124" y="222.5" transform="rotate(-90 124 222.5)">330</text>
<text x="130.9" y="226.3" transform="rotate(-90 130.9 226.3)">D13/SCK</text>
<text x="138.5" y="223.7" transform="rotate(-90 138.5 223.7)">SJ1</text>
<text x="29.3" y="231.4">GND</text>
<text x="73.5" y="233">10uf</text>
<text x="73.5" y="228.2">C1</text>
<text x="88.9" y="231.9">IC1</text>
<text x="110.5" y="228.8" transform="rotate(-90 110.5 228.8)">GND</text>
<text x="124.3" y="230.9" transform="rotate(-90 124.3 230.9)">PWR</text>
<text x="126.4" y="230.9" transform="rotate(-90 126.4 230.9)">GREEN, 50MCD</text>
<text x="69.9" y="239">GND</text>
<text x="118.2" y="236.4">GND</text>
<text x="129.4" y="235.2" transform="rotate(-90 129.4 235.2)">R2</text>
<text x="134.2" y="235.2" transform="rotate(-90 134.2 235.2)">330</text>
<text x="139.5" y="235.2" transform="rotate(-90 139.5 235.2)">R3</text>
<text x="134.4" y="243.6" transform="rotate(-90 134.4 243.6)">D13</text>
<text x="136.6" y="243.6" transform="rotate(-90 136.6 243.6)">RED, 50MCD</text>
<text x="144.6" y="243.6" transform="rotate(-90 144.6 243.6)">GPIO_23430</text>
<text x="146.7" y="243.6" transform="rotate(-90 146.7 243.6)">AMBER, 50MCD</text>
<text x="128.3" y="249.1">GND</text>
<text x="138.5" y="249.1">GND</text>
</g>
<g font-size="2.5" fill="#008000">
<text x="59.8" y="145">AREF</text>
<text x="59.8" y="155.2">11</text>
<text x="59.8" y="152.6">12</text>
<text x="59.8" y="150.1">13</text>
<text x="59.8" y="160.3">9</text>
<text x="59.8" y="157.7">10</text>
<text x="59.8" y="162.8">8</text>
<text x="62.3" y="173">7</text>
<text x="227.4" y="170.4">IOREF</text>
<text x="62.3" y="178">5</text>
<text x="62.3" y="175.5">6</text>
<text x="92.8" y="178">AD4</text>
<text x="92.8" y="175.5">AD5</text>
<text x="62.3" y="185.7">2</text>
<text x="62.3" y="183.1">3</text>
<text x="62.3" y="180.6">4</text>
<text x="92.8" y="185.7">AD1</text>
<text x="92.8" y="183.1">AD2</text>
<text x="92.8" y="180.6">AD3</text>
<text x="62.3" y="190.7">0</text>
<text x="62.3" y="188.2">1</text>
<text x="92.8" y="188.2">AD0</text>
</g>
<g font-size="2.3" fill="#008000">
<text x="59.8" y="139.9">TWCK0</text>
<text x="59.8" y="142.5">TWD0</text>
</g>
<g font-size="2.1" fill="#505050">
<text x="117.8" y="58.9" transform="rotate(-90 117.8 58.9)">2</text>
<text x="120.3" y="58.9" transform="rotate(-90 120.3 58.9)">4</text>
<text x="173.7" y="58.9" transform="rotate(-90 173.7 58.9)">2</text>
<text x="176.2" y="58.9" transform="rotate(-90 176.2 58.9)">4</text>
<text x="227" y="58.9" transform="rotate(-90 227 58.9)">2</text>
<text x="229.6" y="58.9" transform="rotate(-90 229.6 58.9)">4</text>
<text x="280.3" y="58.9" transform="rotate(-90 280.3 58.9)">2</text>
<text x="282.9" y="58.9" transform="rotate(-90 282.9 58.9)">4</text>
<text x="333.7" y="58.9" transform="rotate(-90 333.7 58.9)">2</text>
<text x="336.2" y="58.9" transform="rotate(-90 336.2 58.9)">4</text>
<text x="56.2" y="63.4">2</text>
<text x="56.2" y="60.9">4</text>
<text x="64.6" y="63.4">1</text>
<text x="64.6" y="60.9">3</text>
<text x="117.8" y="67.3" transform="rotate(-90 117.8 67.3)">1</text>
<text x="120.3" y="67.3" transform="rotate(-90 120.3 67.3)">3</text>
<text x="173.7" y="67.3" transform="rotate(-90 173.7 67.3)">1</text>
<text x="176.2" y="67.3" transform="rotate(-90 176.2 67.3)">3</text>
<text x="227" y="67.3" transform="rotate(-90 227 67.3)">1</text>
<text x="229.6" y="67.3" transform="rotate(-90 229.6 67.3)">3</text>
<text x="280.3" y="67.3" transform="rotate(-90 280.3 67.3)">1</text>
<text x="282.9" y="67.3" transform="rotate(-90 282.9 67.3)">3</text>
<text x="333.7" y="67.3" transform="rotate(-90 333.7 67.3)">1</text>
<text x="336.2" y="67.3" transform="rotate(-90 336.2 67.3)">3</text>
<text x="40.4" y="111.7">2</text>
<text x="41.6" y="109.1" transform="rotate(-90 41.6 109.1)">1</text>
<text x="47.4" y="111.7">3</text>
<text x="78.5" y="111.7">2</text>
<text x="79.7" y="109.1" transform="rotate(-90 79.7 109.1)">1</text>
<text x="85.5" y="111.7">3</text>
<text x="119.2" y="111.7">2</text>
<text x="120.3" y="109.1" transform="rotate(-90 120.3 109.1)">1</text>
<text x="126.1" y="111.7">3</text>
<text x="172.5" y="111.7">2</text>
<text x="173.7" y="109.1" transform="rotate(-90 173.7 109.1)">1</text>
<text x="179.5" y="111.7">3</text>
<text x="225.8" y="111.7">2</text>
<text x="227" y="109.1" transform="rotate(-90 227 109.1)">1</text>
<text x="232.8" y="111.7">3</text>
<text x="279.2" y="111.7">2</text>
<text x="280.3" y="109.1" transform="rotate(-90 280.3 109.1)">1</text>
<text x="286.1" y="111.7">3</text>
<text x="330" y="111.7">2</text>
<text x="331.1" y="109.1" transform="rotate(-90 331.1 109.1)">1</text>
<text x="336.9" y="111.7">3</text>
<text x="368.1" y="111.7">2</text>
<text x="369.2" y="109.1" transform="rotate(-90 369.2 109.1)">1</text>
<text x="375" y="111.7">3</text>
<text x="237" y="130.5">VBUS</text>
<text x="160.4" y="137.1">1</text>
<text x="168.8" y="137.1">2</text>
<text x="229.7" y="135.6">GND</text>
<text x="240" y="133.1">D+</text>
<text x="240.5" y="135.6">D-</text>
<text x="52.5" y="139.6">10</text>
<text x="53.7" y="142.1">9</text>
<text x="107" y="142.1">4</text>
<text x="107" y="139.6">6</text>
<text x="118" y="142.1">3</text>
<text x="118" y="139.6">5</text>
<text x="160.4" y="139.6">3</text>
<text x="160.4" y="142.1">5</text>
<text x="168.8" y="139.6">4</text>
<text x="168.8" y="142.1">6</text>
<text x="229.7" y="138.2">GND</text>
<text x="229.7" y="140.7">GND</text>
<text x="238" y="140.7">GND</text>
<text x="240.7" y="138.2">ID</text>
<text x="53.7" y="149.7">6</text>
<text x="53.7" y="147.2">7</text>
<text x="53.7" y="144.7">8</text>
<text x="107" y="144.7">2</text>
<text x="118" y="144.7">1</text>
<text x="159.3" y="149.7">11</text>
<text x="160.4" y="144.7">7</text>
<text x="160.4" y="147.2">9</text>
<text x="168.8" y="144.7">8</text>
<text x="168.8" y="147.2">10</text>
<text x="168.8" y="149.7">12</text>
<text x="53.7" y="154.8">4</text>
<text x="53.7" y="152.3">5</text>
<text x="159.2" y="152.3">13</text>
<text x="159.2" y="154.8">15</text>
<text x="168.8" y="152.3">14</text>
<text x="168.8" y="154.8">16</text>
<text x="53.7" y="159.9">2</text>
<text x="53.7" y="157.4">3</text>
<text x="159.2" y="157.4">17</text>
<text x="159.2" y="159.9">19</text>
<text x="168.8" y="157.4">18</text>
<text x="168.8" y="159.9">20</text>
<text x="53.7" y="162.4">1</text>
<text x="101.4" y="167.5">1</text>
<text x="108.4" y="167.5">3</text>
<text x="159.2" y="162.4">21</text>
<text x="159.2" y="165">23</text>
<text x="159.2" y="167.5">25</text>
<text x="168.8" y="162.4">22</text>
<text x="168.8" y="165">24</text>
<text x="168.8" y="167.5">26</text>
<text x="221.3" y="167.5">1</text>
<text x="56.2" y="172.6">8</text>
<text x="159.2" y="170.1">27</text>
<text x="159.2" y="172.6">29</text>
<text x="168.8" y="170.1">28</text>
<text x="168.8" y="172.6">30</text>
<text x="221.3" y="170.1">2</text>
<text x="221.3" y="172.6">3</text>
<text x="56.2" y="177.7">6</text>
<text x="56.2" y="175.1">7</text>
<text x="84.2" y="177.7">5</text>
<text x="84.2" y="175.1">6</text>
<text x="101.4" y="177.7">2</text>
<text x="108.4" y="177.7">4</text>
<text x="159.2" y="175.1">31</text>
<text x="159.2" y="177.7">33</text>
<text x="168.8" y="175.1">32</text>
<text x="168.8" y="177.7">34</text>
<text x="221.3" y="175.1">4</text>
<text x="221.3" y="177.7">5</text>
<text x="56.2" y="185.3">3</text>
<text x="56.2" y="182.8">4</text>
<text x="56.2" y="180.2">5</text>
<text x="84.2" y="185.3">2</text>
<text x="84.2" y="182.8">3</text>
<text x="84.2" y="180.2">4</text>
<text x="159.2" y="180.2">35</text>
<text x="159.2" y="182.8">37</text>
<text x="159.2" y="185.3">39</text>
<text x="168.8" y="180.2">36</text>
<text x="168.8" y="182.8">38</text>
<text x="168.8" y="185.3">40</text>
<text x="221.3" y="180.2">6</text>
<text x="221.3" y="182.8">7</text>
<text x="221.3" y="185.3">8</text>
<text x="56.2" y="190.4">1</text>
<text x="56.2" y="187.8">2</text>
<text x="84.2" y="187.8">1</text>
<text x="157.8" y="203.1">6</text>
<text x="168.8" y="203.1">5</text>
<text x="157.8" y="208.2">2</text>
<text x="157.8" y="205.6">4</text>
<text x="168.8" y="208.2">1</text>
<text x="168.8" y="205.6">3</text>
<text x="87.3" y="220.9" transform="rotate(-90 87.3 220.9)">4</text>
<text x="89.9" y="220.9" transform="rotate(-90 89.9 220.9)">2</text>
<text x="78.5" y="225.9">3</text>
<text x="93.1" y="225.9">1</text>
</g>
<g font-size="1.8" fill="#505050">
<text x="46.4" y="116.9" transform="rotate(-90 46.4 116.9)">Q1</text>
<text x="84.5" y="116.9" transform="rotate(-90 84.5 116.9)">Q2</text>
<text x="125.1" y="116.9" transform="rotate(-90 125.1 116.9)">Q3</text>
<text x="178.5" y="116.9" transform="rotate(-90 178.5 116.9)">Q4</text>
<text x="231.8" y="116.9" transform="rotate(-90 231.8 116.9)">Q5</text>
<text x="285.1" y="116.9" transform="rotate(-90 285.1 116.9)">Q6</text>
<text x="335.9" y="116.9" transform="rotate(-90 335.9 116.9)">Q8</text>
<text x="374" y="116.9" transform="rotate(-90 374 116.9)">Q9</text>
<text x="312.5" y="122.2">F2</text>
<text x="227.4" y="126.2">X1</text>
<text x="312.5" y="127.2">8V, 2.5A Hold</text>
<text x="106.7" y="211">F1</text>
<text x="24.2" y="218.7">U$3</text>
<text x="106.7" y="216.1">8V, 2A Hold</text>
</g>
<g font-size="1.8" fill="#800000">
<text x="122.6" y="212.5" transform="rotate(-90 122.6 212.5)">+</text>
<text x="59.1" y="217.6" transform="rotate(-90 59.1 217.6)">+</text>
<text x="81.7" y="227">VIN</text>
<text x="86.2" y="223">V-OUT</text>
<text x="87.7" y="227">GND</text>
</g>
</svg>
